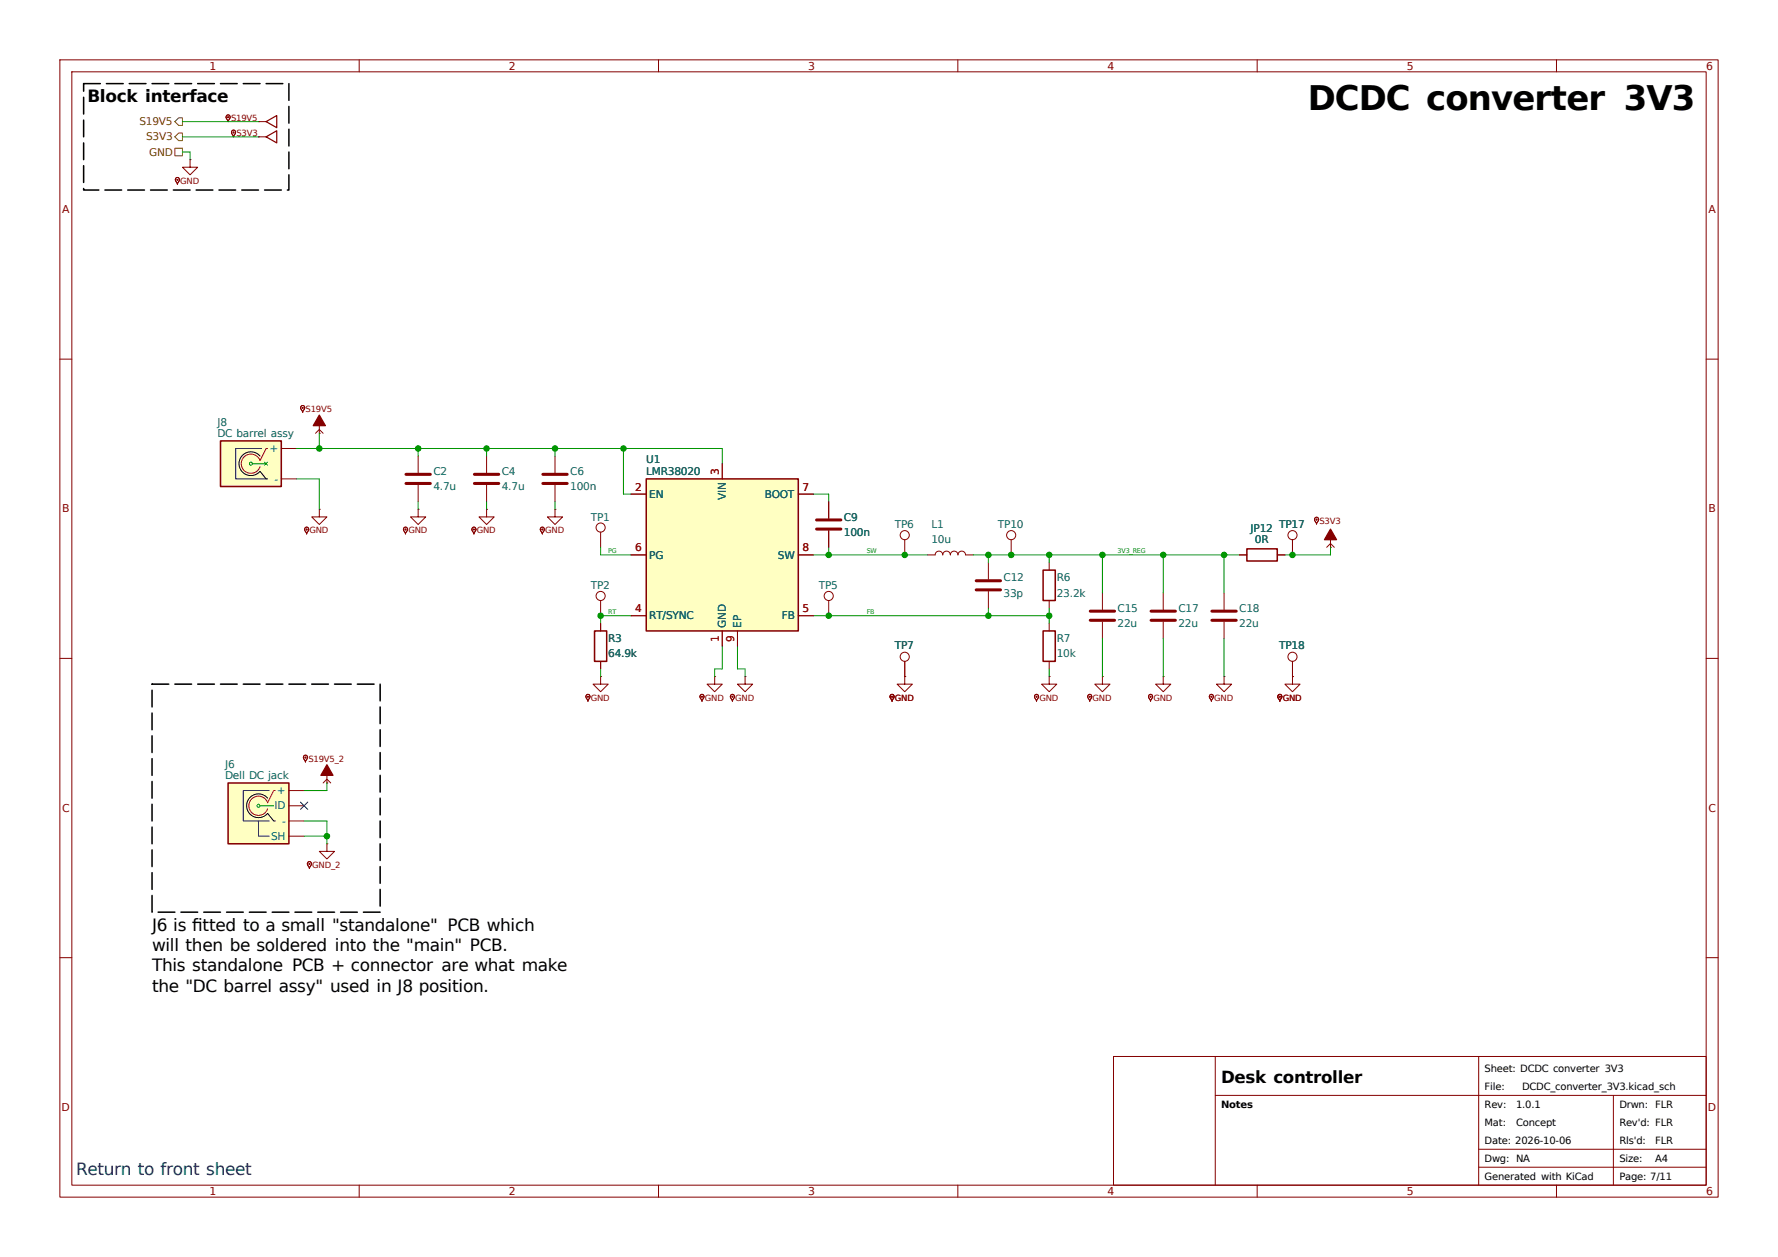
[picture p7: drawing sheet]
<svg xmlns="http://www.w3.org/2000/svg" width="297mm" height="210mm" viewBox="0 0 297 210" stroke-linecap="round" stroke-linejoin="round" font-family="sans-serif">
<g fill="none" stroke="#840000" stroke-width=".17">
<path d="M10 10h277v190h-277zM12 12h273v186h-273zM37.9 19.3a.4 .4 0 0 1 .5 .1 .4 .4 0 0 1-.1 .6l-.2 .3-.3-.6zM60 10v2M110 10v2M160 10v2M210 10v2M260 10v2M29.4 29.7a.4 .4 0 0 1 .6 .2 .4 .4 0 0 1-.2 .5l-.2 .4-.3-.7zM31.7 26.7v1.2h1.3l-1.3 1.3-1.2-1.3h1.2M31.7 26.7h.1M43.2 20.3h.1"/>
<path d="M43.2 20.3h1.2M10 60h2M50.3 67.8a.4 .4 0 0 1 .6 .2 .4 .4 0 0 1-.2 .5l-.1 .4-.4-.7zM52.7 72.4l.6-.6 .7 .6M53.3 72.4h.1M53.3 71.1v1.3M285 60h2M165.1 94v2.8M165.1 98.8v2.8M168.9 90.2v2.5M175.3 94v1.3M184.1 99.1v2.8"/>
<path d="M207 92.7h1.3M213.4 92.7h1.2M215.9 90.2v2.5M10 110h2M172.9 116.1a.4 .4 0 0 1 .6 .1 .4 .4 0 0 1-.2 .6l-.2 .3-.3-.6zM175.3 113v1.3h1.2l-1.2 1.3-1.3-1.3h1.3M175.3 113h.1M175.3 100.3v1.3M175.3 104.1v1.3M175.3 110.5v1.3M181.8 116.1a.4 .4 0 0 1 .6 .1 .4 .4 0 0 1-.2 .6l-.2 .3-.3-.6zM184.1 113v1.3h1.3l-1.3 1.3-1.2-1.3h1.2"/>
<path d="M184.1 113h.1M184.1 103.9v2.8M192 116.1a.4 .4 0 0 1 .5 .1 .4 .4 0 0 1-.1 .6l-.2 .3-.3-.6zM194.3 113v1.3h1.3l-1.3 1.3-1.3-1.3h1.3M194.3 113h.1M285 110h2M10 160h2M186 176.5h99v21.5h-99zM203 176.5v21.5M247 176.5v21.5M285 160h2M60 198v2"/>
<path d="M110 198v2M160 198v2M203 183h82M210 198v2M247 192h38M247 195h38M260 198v2M269.5 183v15"/>
<circle cx="168.9" cy="89.4" r=".76"/>
<circle cx="215.9" cy="89.4" r=".76"/>
</g>
<path d="M174.2 95.3h2.1v5h-2.1zM208.3 91.7h5.1v2h-5.1zM174.2 105.4h2.1v5.1h-2.1z" fill="none" stroke="#840000" stroke-width=".25"/>
<g fill="#840000" stroke="#840000" stroke-width=".17">
<circle cx="192.2" cy="116.4" r=".07"/>
<circle cx="182" cy="116.4" r=".07"/>
<circle cx="173.1" cy="116.4" r=".07"/>
<circle cx="38.1" cy="19.6" r=".07"/>
<circle cx="29.6" cy="30" r=".07"/>
<circle cx="50.6" cy="68.1" r=".07"/>
</g>
<path d="M163.1 97h4M163.1 98.6h4M182.1 102.1h4.1M182.1 103.6h4.1" fill="none" stroke="#840000" stroke-width=".51"/>
<path d="M44.4 20.3l1.8-1v2z" fill="none" stroke="#840000" stroke-width=".2"/>
<path d="M53.3 69.3l1.1 1.8h-2.1z" fill="#840000" stroke="#840000" stroke-width=".2"/>
<path d="M36.8 73.7h10.2v7.6h-10.2z" fill="#ffffc2"/>
<path d="M36.8 73.7h10.2v7.6h-10.2z" fill="none" stroke="#840000" stroke-width=".25"/>
<g fill="none" stroke="#008400" stroke-width=".17">
<path d="M42.2 77.5h2.2M44.2 77.2l.5 .5M44.7 77.2l-.5 .5"/>
<circle cx="41.9" cy="77.5" r=".25"/>
</g>
<path d="M44.7 74.9h-.3l-1 2.1a1.61 1.61 0 0 0-2.4-.8 1.61 1.61 0 0 0 0 2.6 1.61 1.61 0 0 0 2.4-.8" fill="none" stroke="#c20000" stroke-width=".17"/>
<path d="M43.4 76.2a1.98 1.98 0 0 0-2.8-.2 1.98 1.98 0 0 0 0 2.9 1.98 1.98 0 0 0 2.8-.2l1 1.3h.3" fill="none" stroke="#000" stroke-width=".17"/>
<path d="M43.7 74.9h-4.3v5.1h5" fill="none" stroke="#000084" stroke-width=".17"/>
<g fill="none" stroke="#840000" stroke-width=".17">
<path d="M38.8 21.8a.4 .4 0 0 1 .5 .2 .4 .4 0 0 1-.1 .5l-.2 .4-.3-.7zM43.2 22.9h.1M43.2 22.9h1.2M47 74.9h2.5M69.8 76.2v2.8M81.3 76.2v2.8M92.7 76.2v2.8M47 80h2.5M51 88.1a.4 .4 0 0 1 .6 .2 .4 .4 0 0 1-.2 .5l-.2 .4-.3-.6zM53.3 85.1v1.3h1.3l-1.3 1.2-1.2-1.2h1.2M53.3 85.1h.1M67.5 88.1a.4 .4 0 0 1 .6 .2 .4 .4 0 0 1-.2 .5l-.2 .4-.3-.6z"/>
<path d="M69.8 85.1v1.3h1.3l-1.3 1.2-1.2-1.2h1.2M69.8 85.1h.1M69.8 81v2.8M79 88.1a.4 .4 0 0 1 .5 .2 .4 .4 0 0 1-.2 .5l-.1 .4-.4-.6zM81.3 85.1v1.3h1.2l-1.2 1.2-1.3-1.2h1.3M81.3 85.1h.1M81.3 81v2.8M90.4 88.1a.4 .4 0 0 1 .5 .2 .4 .4 0 0 1-.1 .5l-.2 .4-.3-.6zM92.7 85.1v1.3h1.3l-1.3 1.2-1.3-1.2h1.3M92.7 85.1h.1M92.7 81v2.8M100.3 88.9v2.5"/>
<path d="M98 116.1a.4 .4 0 0 1 .5 .1 .4 .4 0 0 1-.1 .6l-.2 .3-.3-.6zM100.3 113v1.3h1.3l-1.3 1.3-1.2-1.3h1.2M100.3 113h.1M100.3 100.3v2.6M148.8 116.1a.4 .4 0 0 1 .5 .1 .4 .4 0 0 1-.1 .6l-.2 .3-.3-.6zM151.1 113v1.3h1.3l-1.3 1.3-1.2-1.3h1.2M151.1 113h.1M151.1 110.5v2.5M50.8 126.2a.4 .4 0 0 1 .6 .2 .4 .4 0 0 1-.2 .5l-.2 .4-.3-.6zM54 130.8l.6-.6 .6 .6M54.6 130.8h.1M54.6 129.5v1.3"/>
<path d="M51.5 144a.4 .4 0 0 1 .5 .2 .4 .4 0 0 1-.1 .5l-.2 .4-.3-.7zM54.6 141v1.2h1.3l-1.3 1.3-1.3-1.3h1.3M54.6 141h.1"/>
<circle cx="100.3" cy="99.6" r=".76"/>
<circle cx="100.3" cy="88.1" r=".76"/>
<circle cx="151.1" cy="109.7" r=".76"/>
</g>
<path d="M67.8 79.2h4.1M79.2 79.2h4.1M90.7 79.2h4M67.8 80.8h4.1M79.2 80.8h4.1M90.7 80.8h4" fill="none" stroke="#840000" stroke-width=".51"/>
<g fill="#840000" stroke="#840000" stroke-width=".17">
<circle cx="149" cy="116.4" r=".07"/>
<circle cx="51.2" cy="88.5" r=".07"/>
<circle cx="67.7" cy="88.5" r=".07"/>
<circle cx="79.2" cy="88.5" r=".07"/>
<circle cx="51.7" cy="144.3" r=".07"/>
<circle cx="90.6" cy="88.5" r=".07"/>
<circle cx="98.2" cy="116.4" r=".07"/>
<circle cx="39" cy="22.1" r=".07"/>
<circle cx="51" cy="126.6" r=".07"/>
</g>
<path d="M44.4 22.9l1.8-1.1v2.1z" fill="none" stroke="#840000" stroke-width=".2"/>
<path d="M54.6 127.8l1 1.7h-2z" fill="#840000" stroke="#840000" stroke-width=".2"/>
<path d="M38.1 130.8h10.2v10.2h-10.2z" fill="#ffffc2"/>
<path d="M99.3 105.4h2v5.1h-2zM38.1 130.8h10.2v10.2h-10.2z" fill="none" stroke="#840000" stroke-width=".25"/>
<g fill="none" stroke="#008400" stroke-width=".17">
<path d="M43.4 134.6h2.3"/>
<circle cx="43.2" cy="134.6" r=".25"/>
</g>
<path d="M46 132.1h-.3l-1 2a1.61 1.61 0 0 0-2.5-.8 1.61 1.61 0 0 0 0 2.6 1.61 1.61 0 0 0 2.5-.8" fill="none" stroke="#c20000" stroke-width=".17"/>
<path d="M44.7 133.4a1.98 1.98 0 0 0-2.9-.2 1.98 1.98 0 0 0 0 2.9 1.98 1.98 0 0 0 2.9-.2l1 1.3h.3" fill="none" stroke="#000" stroke-width=".17"/>
<path d="M43.2 137.2v2.5h1.8M45 132.1h-4.4v5.1h4.4" fill="none" stroke="#000084" stroke-width=".17"/>
<g fill="none" stroke="#840000" stroke-width=".17">
<path d="M154.9 92.7h1.3a.64 .64 0 0 1 .6-.6 .64 .64 0 0 1 .7 .6 .64 .64 0 0 1 .6-.6 .64 .64 0 0 1 .6 .6 .64 .64 0 0 1 .7-.6 .64 .64 0 0 1 .6 .6 .64 .64 0 0 1 .7-.6 .64 .64 0 0 1 .6 .6h1.3M194.3 99.1v2.8M204.5 99.1v2.8M219.7 86.5a.4 .4 0 0 1 .6 .1 .4 .4 0 0 1-.2 .6l-.2 .3-.3-.6zM221.6 91.4l.6-.6 .7 .6M222.2 91.4h.1M222.2 90.2v1.2M100.3 104.1v1.3M100.3 110.5v1.3M117.1 116.1a.4 .4 0 0 1 .5 .1 .4 .4 0 0 1-.2 .6l-.1 .3-.4-.6zM119.4 113v1.3h1.2l-1.2 1.3-1.3-1.3h1.3M119.4 113h.1"/>
<path d="M122.1 116.1a.4 .4 0 0 1 .6 .1 .4 .4 0 0 1-.2 .6l-.2 .3-.3-.6zM124.5 113v1.3h1.2l-1.2 1.3-1.3-1.3h1.3M124.5 113h.1M194.3 103.9v2.8M202.1 116.1a.4 .4 0 0 1 .6 .1 .4 .4 0 0 1-.2 .6l-.1 .3-.4-.6zM204.5 113v1.3h1.2l-1.2 1.3-1.3-1.3h1.3M204.5 113h.1M204.5 103.9v2.8M213.6 116.1a.4 .4 0 0 1 .5 .1 .4 .4 0 0 1-.2 .6l-.1 .3-.3-.6zM215.9 113v1.3h1.3l-1.3 1.3-1.3-1.3h1.3M215.9 113h.1M215.9 110.5v2.5"/>
<path d="M48.3 132.1h2.5M48.3 134.6h2.5M48.3 137.2h2.5M48.3 139.7h2.5"/>
<circle cx="215.9" cy="109.7" r=".76"/>
</g>
<g fill="#840000" stroke="#840000" stroke-width=".17">
<circle cx="202.4" cy="116.4" r=".07"/>
<circle cx="213.8" cy="116.4" r=".07"/>
<circle cx="219.9" cy="86.8" r=".07"/>
<circle cx="122.3" cy="116.4" r=".07"/>
<circle cx="117.3" cy="116.4" r=".07"/>
</g>
<path d="M192.3 102.1h4M192.3 103.6h4M202.4 102.1h4.1M202.4 103.6h4.1" fill="none" stroke="#840000" stroke-width=".51"/>
<path d="M222.2 88.4l1.1 1.8h-2.1z" fill="#840000" stroke="#840000" stroke-width=".2"/>
<path d="M107.9 80h25.4v25.4h-25.4z" fill="#ffffc2"/>
<path d="M107.9 80h25.4v25.4h-25.4z" fill="none" stroke="#840000" stroke-width=".25"/>
<g fill="none" stroke="#840000" stroke-width=".17">
<path d="M120.6 77.5v2.5M105.4 82.6h2.5M105.4 92.7h2.5M133.3 82.6h2.6M133.3 92.7h2.6M138.4 83.8v2.8M138.4 88.6v2.8M151.1 90.2v2.5M207 92.7h1.3M213.4 92.7h1.2M215.9 90.2v2.5M100.3 104.1v1.3"/>
<path d="M100.3 110.5v1.3M105.4 102.9h2.5M120.6 105.4v2.6M123.2 105.4v2.6M133.3 102.9h2.6M138.4 100.3v2.6M148.8 116.1a.4 .4 0 0 1 .5 .1 .4 .4 0 0 1-.1 .6l-.2 .3-.3-.6zM151.1 113h.1M151.1 110.5v2.5M213.6 116.1a.4 .4 0 0 1 .5 .1 .4 .4 0 0 1-.2 .6l-.1 .3-.3-.6zM215.9 113h.1M215.9 110.5v2.5"/>
<circle cx="138.4" cy="99.6" r=".76"/>
<circle cx="151.1" cy="89.4" r=".76"/>
</g>
<path d="M136.4 86.9h4.1M136.4 88.4h4.1" fill="none" stroke="#840000" stroke-width=".51"/>
<path d="M29.8 19.7h.7v1.3h-.7l-.6-.7zM29.2 24.8h1.3v1.2h-1.3zM29.8 22.2h.7v1.3h-.7l-.6-.6z" fill="none" stroke="#725600" stroke-width=".17"/>
<g fill="none" stroke="#009600" stroke-width=".17">
<path d="M30.5 22.9h12.7M30.5 25.4h1.2v1.3M30.5 20.3h12.7M49.5 74.9h71.1v2.6M53.3 72.4v2.5M69.8 74.9v1.3M81.3 74.9v1.3M92.7 74.9v1.3M104.1 74.9v7.7h1.3M49.5 80h3.8v5.1M69.8 83.8v1.3M81.3 83.8v1.3"/>
<path d="M92.7 83.8v1.3M100.3 91.4v1.3h5.1M135.9 92.7h19M135.9 82.6h2.5v1.2M138.4 91.4v1.3M162.6 92.7h44.4M165.1 92.7v1.3M175.3 92.7v1.3M184.1 92.7v6.4M194.3 92.7v6.4M204.5 92.7v6.4M222.2 91.4v1.3h-7.6"/>
<path d="M100.3 111.8v1.2M105.4 102.9h-5.1v1.2M120.6 108v3.8h-1.2v1.2M123.2 108v3.8h1.3v1.2M135.9 102.9h39.4M165.1 101.6v1.3M175.3 101.6v2.5M175.3 111.8v1.2M184.1 106.7v6.3M194.3 106.7v6.3M204.5 106.7v6.3M50.8 137.2h3.8v3.8"/>
<path d="M50.8 139.7h3.8M54.6 130.8v1.3h-3.8"/>
</g>
<path d="M50.2 134l1.2 1.2M51.4 134l-1.2 1.2" fill="none" stroke="#000084" stroke-width=".17"/>
<path d="M14 14h34.3v17.8h-34.3zM25.4 114.3h38.1v38.1h-38.1z" fill="none" stroke="#000" stroke-width=".25" stroke-dasharray="2.8 1"/>
<g fill="#840000" stroke="#840000" stroke-width=".17">
<circle cx="149" cy="116.4" r=".07"/>
<circle cx="213.8" cy="116.4" r=".07"/>
</g>
<g fill="#009600" stroke="#009600" stroke-width=".17">
<circle cx="151.1" cy="92.7" r=".46"/>
<circle cx="138.4" cy="92.7" r=".46"/>
<circle cx="100.3" cy="102.9" r=".46"/>
<circle cx="138.4" cy="102.9" r=".46"/>
<circle cx="81.3" cy="74.9" r=".46"/>
<circle cx="69.8" cy="74.9" r=".46"/>
<circle cx="53.3" cy="74.9" r=".46"/>
<circle cx="194.3" cy="92.7" r=".46"/>
<circle cx="184.1" cy="92.7" r=".46"/>
<circle cx="165.1" cy="102.9" r=".46"/>
<circle cx="175.3" cy="92.7" r=".46"/>
<circle cx="175.3" cy="102.9" r=".46"/>
<circle cx="165.1" cy="92.7" r=".46"/>
<circle cx="168.9" cy="92.7" r=".46"/>
<circle cx="215.9" cy="92.7" r=".46"/>
<circle cx="204.5" cy="92.7" r=".46"/>
<circle cx="104.1" cy="74.9" r=".46"/>
<circle cx="54.6" cy="139.7" r=".46"/>
<circle cx="92.7" cy="74.9" r=".46"/>
</g>
<text font-size="5.7" x="218.4" y="18.4">DCDC converter 3V3</text>
<g font-size="2.8">
<text x="14.6" y="17">Block interface</text>
<text x="25.4" y="155.5">J6 is f</text>
<text x="32.1" y="155.5">itted to a small &quot;standalone&quot; PCB which</text>
<text x="25.4" y="158.9">will then be soldered into the &quot;main&quot; PCB.</text>
<text x="25.4" y="162.3">This standalone PCB + connector are what make</text>
<text x="25.4" y="165.7">the &quot;DC barrel assy&quot; used in J8 position.</text>
<text x="204" y="181">Desk controller</text>
</g>
<text font-size="2.8" fill="#0000c2" x="12.7" y="196.4">Return to front sheet</text>
<g font-size="1.8" fill="#840000">
<text x="35" y="11.6">1</text>
<text x="85" y="11.6">2</text>
<text x="135" y="11.6">3</text>
<text x="185" y="11.6">4</text>
<text x="235" y="11.6">5</text>
<text x="285" y="11.6">6</text>
<text x="10.4" y="35.6">A</text>
<text x="285.4" y="35.6">A</text>
<text x="10.4" y="85.6">B</text>
<text x="285.4" y="85.6">B</text>
<text x="10.4" y="135.6">C</text>
<text x="285.4" y="135.6">C</text>
<text x="10.3" y="185.6">D</text>
<text x="285.3" y="185.6">D</text>
<text x="35" y="199.6">1</text>
<text x="85" y="199.6">2</text>
<text x="135" y="199.6">3</text>
<text x="185" y="199.6">4</text>
<text x="235" y="199.6">5</text>
<text x="285" y="199.6">6</text>
</g>
<g font-size="1.8" fill="#725600">
<text x="23.3" y="20.9">S19V5</text>
<text x="24.4" y="23.5">S3V3</text>
<text x="24.9" y="26">GND</text>
</g>
<g font-size="1.8" fill="#006464">
<text x="36.3" y="71.2">J8</text>
<text x="36.3" y="73">DC barrel assy</text>
<text x="45" y="75.5">+</text>
<text x="107.9" y="77.3">U1</text>
<text x="45.8" y="80.6">-</text>
<text x="72.4" y="79.3">C2</text>
<text x="72.4" y="81.9">4.7u</text>
<text x="83.8" y="79.3">C4</text>
<text x="83.8" y="81.9">4.7u</text>
<text x="95.2" y="81.9">100n</text>
<text x="95.2" y="79.3">C6</text>
<text x="107.9" y="79.3">LMR38020</text>
<text x="108.5" y="83.2">EN</text>
<text x="121.3" y="83.6" transform="rotate(-90 121.3 83.6)">VIN</text>
<text x="127.8" y="83.2">BOOT</text>
<text x="98.7" y="87">TP1</text>
<text x="141" y="89.5">100n</text>
<text x="141" y="87">C9</text>
<text x="149.5" y="88.2">TP6</text>
<text x="155.6" y="88.2">L1</text>
<text x="166.7" y="88.2">TP10</text>
<text x="208.9" y="88.9">JP12</text>
<text x="213.7" y="88.2">TP17</text>
<text x="108.5" y="93.3">PG</text>
<text x="130" y="93.3">SW</text>
<text x="155.6" y="90.8">10u</text>
<text x="209.6" y="90.8">0R</text>
<text x="98.7" y="98.4">TP2</text>
<text x="136.8" y="98.4">TP5</text>
<text x="167.6" y="97.1">C12</text>
<text x="167.6" y="99.7">33p</text>
<text x="176.5" y="99.7">23.2k</text>
<text x="176.5" y="97.1">R6</text>
<text x="101.6" y="107.3">R3</text>
<text x="108.5" y="103.5">RT/SYNC</text>
<text x="121.3" y="104.9" transform="rotate(-90 121.3 104.9)">GND</text>
<text x="123.8" y="104.9" transform="rotate(-90 123.8 104.9)">EP</text>
<text x="130.6" y="103.5">FB</text>
<text x="176.5" y="107.3">R7</text>
<text x="186.7" y="102.2">C15</text>
<text x="186.7" y="104.7">22u</text>
<text x="196.8" y="102.2">C17</text>
<text x="196.8" y="104.7">22u</text>
<text x="207" y="102.2">C18</text>
<text x="207" y="104.7">22u</text>
<text x="101.6" y="109.8">64.9k</text>
<text x="149.5" y="108.5">TP7</text>
<text x="176.5" y="109.8">10k</text>
<text x="213.7" y="108.5">TP18</text>
<text x="37.6" y="128.4">J6</text>
<text x="37.6" y="130.1">Dell DC jack</text>
<text x="45.9" y="135.2">ID</text>
<text x="46.3" y="132.7">+</text>
<text x="47.1" y="137.8">-</text>
<text x="45.3" y="140.3">SH</text>
</g>
<g font-size="1.8" fill="#a90000">
<text x="106.1" y="82">2</text>
<text x="120.1" y="79.3" transform="rotate(-90 120.1 79.3)">3</text>
<text x="134.1" y="82">7</text>
<text x="106.1" y="92.1">6</text>
<text x="134.1" y="92.1">8</text>
<text x="106.1" y="102.3">4</text>
<text x="120.1" y="107.2" transform="rotate(-90 120.1 107.2)">1</text>
<text x="122.6" y="107.2" transform="rotate(-90 122.6 107.2)">9</text>
<text x="134.1" y="102.3">5</text>
</g>
<g font-size="1.7">
<text x="248" y="179.1">Sheet: DCDC converter 3V3</text>
<text x="204" y="185.1">Notes</text>
<text x="248" y="185.1">Rev:</text>
<text x="248" y="182.1">File:</text>
<text x="253.3" y="185.1">1.0.1</text>
<text x="254.3" y="182.1">DCDC_converter_3V3.kicad_sch</text>
<text x="270.5" y="185.1">Drwn:</text>
<text x="276.5" y="185.1">FLR</text>
<text x="248" y="191.1">Date: 2026-10-06</text>
<text x="248" y="188.1">Mat:</text>
<text x="253.3" y="188.1">Concept</text>
<text x="270.5" y="191.1">Rls'd:</text>
<text x="270.5" y="188.1">Rev'd: FLR</text>
<text x="276.5" y="191.1">FLR</text>
<text x="248" y="197.1">Generated with KiCad</text>
<text x="248" y="194.1">Dwg: NA</text>
<text x="270.5" y="194.1">Size:</text>
<text x="270.5" y="197.1">Page: 7/11</text>
<text x="276.5" y="194.1">A4</text>
</g>
<g font-size="1.4" fill="#840000">
<text x="38.6" y="20.3">S19V5</text>
<text x="39.5" y="22.8">S3V3</text>
<text x="30.1" y="30.7">GND</text>
<text x="51" y="68.8">S19V5</text>
<text x="51.7" y="89.1">GND</text>
<text x="68.2" y="89.1">GND</text>
<text x="79.7" y="89.1">GND</text>
<text x="91.1" y="89.1">GND</text>
<text x="220.4" y="87.5">S3V3</text>
<text x="98.7" y="117.1">GND</text>
<text x="117.8" y="117.1">GND</text>
<text x="122.8" y="117.1">GND</text>
<text x="149.5" y="117.1">GND</text>
<text x="173.6" y="117.1">GND</text>
<text x="182.5" y="117.1">GND</text>
<text x="192.7" y="117.1">GND</text>
<text x="202.8" y="117.1">GND</text>
<text x="214.3" y="117.1">GND</text>
<text x="51.5" y="127.2">S19V5_2</text>
<text x="52.2" y="145">GND_2</text>
</g>
<g font-size="1.1" fill="#008400">
<text x="101.6" y="92.4">PG</text>
<text x="144.8" y="92.4">SW</text>
<text x="186.7" y="92.4">3V3_REG</text>
<text x="101.6" y="102.5">RT</text>
<text x="144.8" y="102.5">FB</text>
</g>
</svg>
